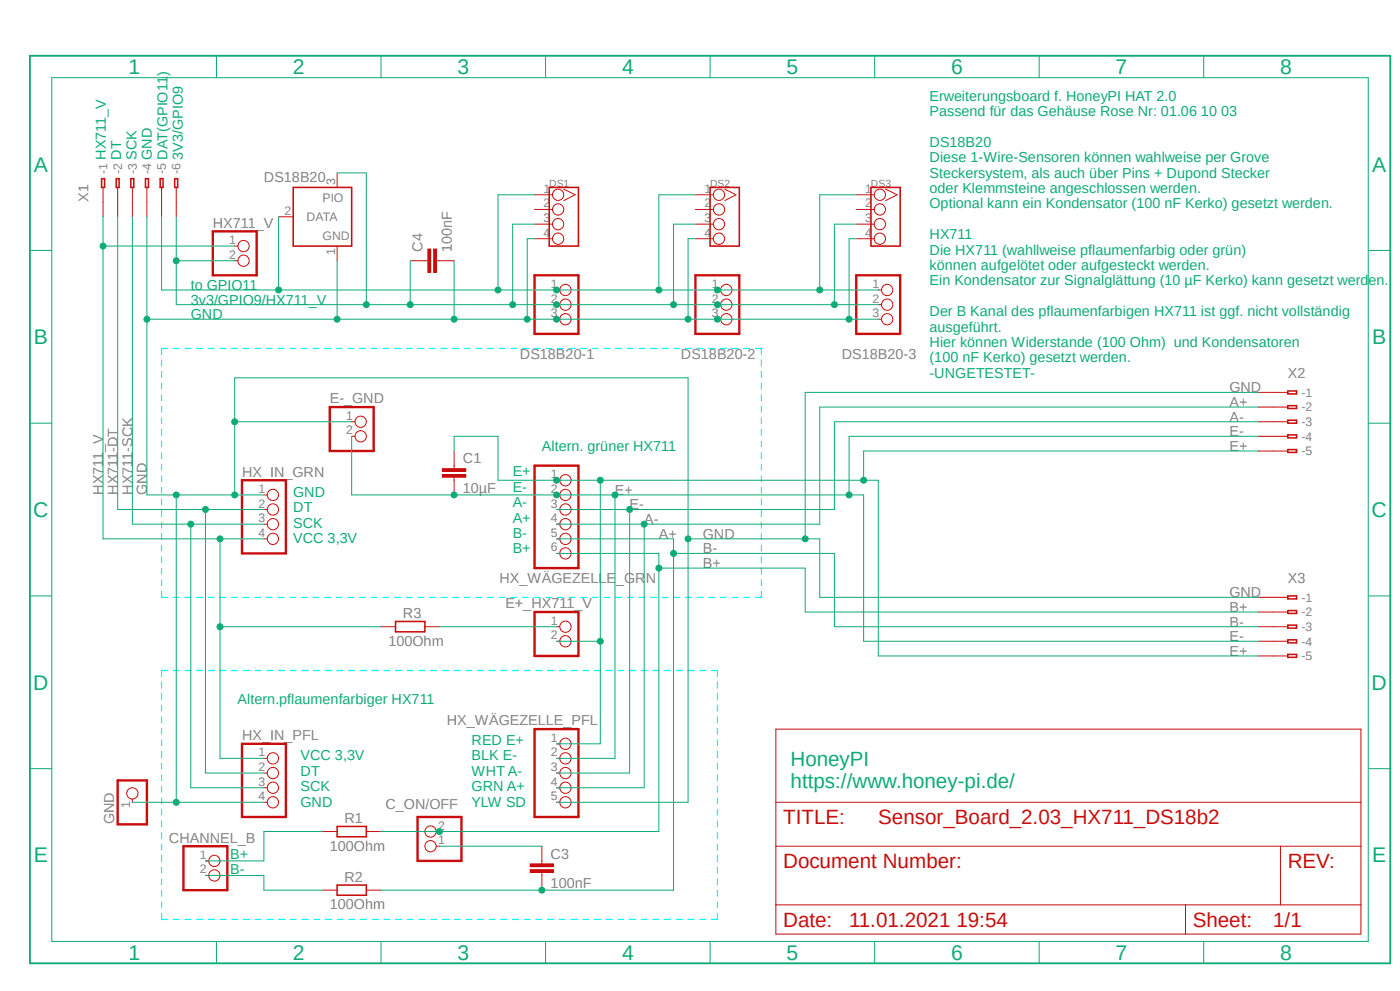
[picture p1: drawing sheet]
<svg xmlns="http://www.w3.org/2000/svg" width="420mm" height="297mm" viewBox="0 0 420 297" stroke-linecap="round" stroke-linejoin="round" font-family="sans-serif">
<path d="M8.4 16.2l411.6 273M420 16.3l-411.6 273" fill="none" stroke="#fff" stroke-width=".3"/>
<g fill="none" stroke="#0ff" stroke-width=".38">
<path d="M48.5 107.9v1.8M48.5 111.4v1.7M48.5 114.9v1.7M48.5 118.3v1.8M50.2 104.4h-1.7v1.8M51.9 104.4h1.8M55.5 104.4h1.7M58.9 104.4h1.8M62.4 104.4h1.8M65.9 104.4h1.8M69.4 104.4h1.8M72.9 104.4h1.8"/>
<path d="M76.4 104.4h1.8M79.9 104.4h1.8M83.4 104.4h1.8M86.9 104.4h1.7M90.4 104.4h1.8M93.9 104.4h1.7M97.4 104.4h1.7M100.9 104.4h1.7M104.4 104.4h1.7M107.9 104.4h1.7M111.3 104.4h1.8M114.9 104.4h1.7"/>
<path d="M118.3 104.4h1.8M121.8 104.4h1.8M125.3 104.4h1.8M128.8 104.4h1.8M132.3 104.4h1.8M135.8 104.4h1.7M139.3 104.4h1.8M142.8 104.4h1.7M146.3 104.4h1.7M149.8 104.4h1.7M153.2 104.4h1.8M156.8 104.4h1.7"/>
<path d="M160.2 104.4h1.8M163.7 104.4h1.8M167.2 104.4h1.8M170.7 104.4h1.8M174.2 104.4h1.8M177.7 104.4h1.8M181.2 104.4h1.8M184.7 104.4h1.8M188.2 104.4h1.7M191.7 104.4h1.8M195.2 104.4h1.7M198.7 104.4h1.7"/>
<path d="M202.1 104.4h1.8M205.7 104.4h1.7M209.1 104.4h1.8M212.6 104.4h1.8M216.1 104.4h1.8M219.6 104.4h1.8M223.1 104.4h1.8M226.6 104.4h1.8v1.8M228.4 107.9v1.8M228.4 111.4v1.7M228.4 114.9v1.7M228.4 118.3v1.8"/>
<path d="M48.5 121.8v1.7M48.5 125.3v1.7M48.5 128.7v1.8M48.5 132.2v1.7M48.5 135.7v1.7M48.5 139.1v1.8M228.4 121.8v1.7M228.4 125.3v1.7M228.4 128.7v1.8M228.4 132.2v1.7M228.4 135.7v1.7M228.4 139.1v1.8"/>
<path d="M48.5 142.6v1.8M48.5 146.1v1.7M48.5 149.6v1.7M48.5 153v1.8M48.5 156.5v1.7M48.5 159.9v1.8M228.4 142.6v1.8M228.4 146.1v1.7M228.4 149.6v1.7M228.4 153v1.8M228.4 156.5v1.7M228.4 159.9v1.8"/>
<path d="M48.5 163.4v1.8M48.5 166.9v1.7M48.5 170.3v1.8M48.5 173.8v1.8M48.5 177.3v1.7h1.7M51.9 179h1.8M55.5 179h1.7M58.9 179h1.8M62.4 179h1.8M65.9 179h1.8M69.4 179h1.8M72.9 179h1.8"/>
<path d="M76.4 179h1.8M79.9 179h1.8M83.4 179h1.8M86.9 179h1.7M90.4 179h1.8M93.9 179h1.7M97.4 179h1.7M100.9 179h1.7M104.4 179h1.7M107.9 179h1.7M111.3 179h1.8M114.9 179h1.7"/>
<path d="M118.3 179h1.8M121.8 179h1.8M125.3 179h1.8M128.8 179h1.8M132.3 179h1.8M135.8 179h1.7M139.3 179h1.8M142.8 179h1.7M146.3 179h1.7M149.8 179h1.7M153.2 179h1.8M156.8 179h1.7"/>
<path d="M160.2 179h1.8M163.7 179h1.8M167.2 179h1.8M170.7 179h1.8M174.2 179h1.8M177.7 179h1.8M181.2 179h1.8M184.7 179h1.8M188.2 179h1.7M191.7 179h1.8M195.2 179h1.7M198.7 179h1.7"/>
<path d="M202.1 179h1.8M205.7 179h1.7M209.1 179h1.8M212.6 179h1.8M216.1 179h1.8M219.6 179h1.8M223.1 179h1.8M228.4 163.4v1.8M228.4 166.9v1.7M228.4 170.3v1.8M228.4 173.8v1.8M228.4 177.3v1.7h-1.8"/>
<path d="M48.5 204.4v1.8M48.5 207.9v1.7M48.5 211.4v1.7M48.5 214.8v1.8M48.5 218.3v1.7M50.2 201h-1.7v1.7M52 201h1.8M55.5 201h1.8M59 201h1.8M62.5 201h1.8M66 201h1.8M69.5 201h1.8"/>
<path d="M73 201h1.8M76.5 201h1.8M80.1 201h1.7M83.6 201h1.7M87.1 201h1.8M90.6 201h1.8M94.1 201h1.8M97.6 201h1.8M101.1 201h1.8M104.6 201h1.8M108.1 201h1.8M111.6 201h1.8"/>
<path d="M115.1 201h1.8M118.7 201h1.7M122.2 201h1.8M125.7 201h1.8M129.2 201h1.8M132.7 201h1.8M136.2 201h1.8M139.7 201h1.8M143.2 201h1.8M146.7 201h1.8M150.2 201h1.8M153.8 201h1.7"/>
<path d="M157.3 201h1.7M160.8 201h1.8M164.3 201h1.8M167.8 201h1.8M171.3 201h1.8M174.8 201h1.8M178.3 201h1.8M181.8 201h1.8M185.3 201h1.8M188.8 201h1.8M192.4 201h1.7M195.9 201h1.8"/>
<path d="M199.4 201h1.8M202.9 201h1.8M206.4 201h1.8M209.9 201h1.8M213.4 201h1.8v1.7M215.2 204.4v1.8M215.2 207.9v1.7M215.2 211.4v1.7M215.2 214.8v1.8M215.2 218.3v1.7M48.5 221.8v1.7M48.5 225.3v1.7"/>
<path d="M48.5 228.7v1.8M48.5 232.2v1.7M48.5 235.7v1.7M48.5 239.1v1.8M215.2 221.8v1.7M215.2 225.3v1.7M215.2 228.7v1.8M215.2 232.2v1.7M215.2 235.7v1.7M215.2 239.1v1.8M48.5 242.6v1.7M48.5 246.1v1.7"/>
<path d="M48.5 249.6v1.7M48.5 253v1.8M48.5 256.5v1.7M48.5 259.9v1.8M215.2 242.6v1.7M215.2 246.1v1.7M215.2 249.6v1.7M215.2 253v1.8M215.2 256.5v1.7M215.2 259.9v1.8M48.5 263.4v1.7M48.5 266.9v1.7"/>
<path d="M48.5 270.3v1.8M48.5 273.8v1.7h1.7M52 275.5h1.8M55.5 275.5h1.8M59 275.5h1.8M62.5 275.5h1.8M66 275.5h1.8M69.5 275.5h1.8M73 275.5h1.8M76.5 275.5h1.8M80.1 275.5h1.7M83.6 275.5h1.7"/>
<path d="M87.1 275.5h1.8M90.6 275.5h1.8M94.1 275.5h1.8M97.6 275.5h1.8M101.1 275.5h1.8M104.6 275.5h1.8M108.1 275.5h1.8M111.6 275.5h1.8M115.1 275.5h1.8M118.7 275.5h1.7M122.2 275.5h1.8M125.7 275.5h1.8"/>
<path d="M129.2 275.5h1.8M132.7 275.5h1.8M136.2 275.5h1.8M139.7 275.5h1.8M143.2 275.5h1.8M146.7 275.5h1.8M150.2 275.5h1.8M153.8 275.5h1.7M157.3 275.5h1.7M160.8 275.5h1.8M164.3 275.5h1.8M167.8 275.5h1.8"/>
<path d="M171.3 275.5h1.8M174.8 275.5h1.8M178.3 275.5h1.8M181.8 275.5h1.8M185.3 275.5h1.8M188.8 275.5h1.8M192.4 275.5h1.7M195.9 275.5h1.8M199.4 275.5h1.8M202.9 275.5h1.8M206.4 275.5h1.8M209.9 275.5h1.8"/>
<path d="M215.2 263.4v1.7M215.2 266.9v1.7M215.2 270.3v1.8M215.2 273.8v1.7h-1.8"/>
</g>
<path d="M63.8 69.3h13.2v13.2h-13.2zM160.4 82.5h13.1v17.6h-13.1zM208.6 82.5h13.2v17.6h-13.2zM256.9 82.5h13.1v17.6h-13.1zM98.9 122h13.2v13.2h-13.2zM160.4 139.6h13.1v30.7h-13.1zM72.6 143.9h13.2v22h-13.2zM160.4 183.4h13.1v13.2h-13.1zM160.4 218.5h13.1v26.4h-13.1zM35.3 233.9h8.8v13.2h-8.8zM72.6 222.9h13.2v22h-13.2zM55 253.6h13.2v13.2h-13.2z" fill="none" stroke="#c90d0c" stroke-width=".72"/>
<g fill="none" stroke="#c90d0c" stroke-width=".3">
<path d="M160.4 58.4h5.3M169.1 56.7l3.5 1.7-3.5 1.7M208.6 58.4h5.4M217.4 56.7l3.4 1.7-3.4 1.7M256.9 58.4h5.4M265.7 56.7l3.4 1.7-3.4 1.7M70.4 73.7h1M70.4 78.1h1M160.4 62.8h5.3M160.4 67.2h5.3M160.4 71.5h5.3M208.6 62.8h5.4"/>
<path d="M208.6 67.2h5.4M208.6 71.5h5.4M256.9 62.8h5.4M256.9 67.2h5.4M256.9 71.5h5.4M167 86.9h.9M167 91.3h.9M167 95.7h.9M215.2 86.9h1M215.2 91.3h1M215.2 95.7h1M263.5 86.9h1"/>
<path d="M263.5 91.3h1M263.5 95.7h1M105.5 126.4h1M105.5 130.8h1M136.2 139.6v.8M79.2 148.3h.9M79.2 152.7h.9M79.2 157.1h.9M136.2 143v.9M167 148.3h.9M167 152.7h.9M167 157.1h.9"/>
<path d="M167 143.9h.9M79.2 161.5h.9M167 161.5h.9M167 165.9h.9M167 187.8h.9M167 192.2h.9M232.7 218.5h175.6v61.5h-175.6zM39.7 239.5v1M79.2 227.3h.9M79.2 231.7h.9M79.2 236.1h.9M167 227.3h.9"/>
<path d="M167 231.7h.9M167 236.1h.9M167 222.9h.9M61.6 258h1M79.2 240.5h.9M167 240.5h.9M232.7 240.5h175.6M232.7 253.6h175.6M384.1 253.6v17.6M61.6 262.4h1M232.7 271.2h175.6M355.6 271.2v8.8"/>
<circle cx="167.4" cy="58.4" r="1.69"/>
<circle cx="215.7" cy="58.4" r="1.69"/>
<circle cx="263.9" cy="58.4" r="1.69"/>
<circle cx="73.1" cy="78.1" r="1.69"/>
<circle cx="73.1" cy="73.7" r="1.69"/>
<circle cx="167.4" cy="62.8" r="1.69"/>
<circle cx="167.4" cy="71.5" r="1.69"/>
<circle cx="167.4" cy="67.2" r="1.69"/>
<circle cx="215.7" cy="67.2" r="1.69"/>
<circle cx="215.7" cy="71.5" r="1.69"/>
<circle cx="215.7" cy="62.8" r="1.69"/>
<circle cx="263.9" cy="62.8" r="1.69"/>
<circle cx="263.9" cy="71.5" r="1.69"/>
<circle cx="263.9" cy="67.2" r="1.69"/>
<circle cx="169.6" cy="95.7" r="1.69"/>
<circle cx="169.6" cy="86.9" r="1.69"/>
<circle cx="169.6" cy="91.3" r="1.69"/>
<circle cx="217.9" cy="91.3" r="1.69"/>
<circle cx="217.9" cy="86.9" r="1.69"/>
<circle cx="217.9" cy="95.7" r="1.69"/>
<circle cx="266.2" cy="95.7" r="1.69"/>
<circle cx="266.2" cy="86.9" r="1.69"/>
<circle cx="266.2" cy="91.3" r="1.69"/>
<circle cx="108.2" cy="126.4" r="1.69"/>
<circle cx="108.2" cy="130.8" r="1.69"/>
<circle cx="81.9" cy="152.7" r="1.69"/>
<circle cx="81.9" cy="148.3" r="1.69"/>
<circle cx="81.9" cy="157.1" r="1.69"/>
<circle cx="169.6" cy="148.3" r="1.69"/>
<circle cx="169.6" cy="157.1" r="1.69"/>
<circle cx="169.6" cy="143.9" r="1.69"/>
<circle cx="169.6" cy="152.7" r="1.69"/>
<circle cx="81.9" cy="161.5" r="1.69"/>
<circle cx="169.6" cy="161.5" r="1.69"/>
<circle cx="169.6" cy="165.9" r="1.69"/>
<circle cx="169.6" cy="192.2" r="1.69"/>
<circle cx="169.6" cy="187.8" r="1.69"/>
<circle cx="39.7" cy="237.8" r="1.69"/>
<circle cx="81.9" cy="227.3" r="1.69"/>
<circle cx="81.9" cy="231.7" r="1.69"/>
<circle cx="81.9" cy="236.1" r="1.69"/>
<circle cx="169.6" cy="231.7" r="1.69"/>
<circle cx="169.6" cy="236.1" r="1.69"/>
<circle cx="169.6" cy="222.9" r="1.69"/>
<circle cx="169.6" cy="227.3" r="1.69"/>
<circle cx="64.3" cy="258" r="1.69"/>
<circle cx="81.9" cy="240.5" r="1.69"/>
<circle cx="169.6" cy="240.5" r="1.69"/>
<circle cx="64.3" cy="262.4" r="1.69"/>
</g>
<path d="M164.8 56.2h8.7v17.5h-8.7zM213 56.2h8.8v17.5h-8.8zM261.3 56.2h8.7v17.5h-8.7z" fill="none" stroke="#c90d0c" stroke-width=".47"/>
<path d="M132.7 140.5h7v.8h-7z" fill-rule="evenodd" fill="#c90d0c"/>
<path d="M132.7 140.5h7v.8h-7z" fill="none" stroke="#c90d0c" stroke-width=".3"/>
<path d="M132.7 142.2h7v.8h-7z" fill-rule="evenodd" fill="#c90d0c"/>
<g fill="none" stroke="#c90d0c" stroke-width=".3">
<path d="M30.9 56.2v8.8M35.3 56.2v8.8M39.7 56.2v8.8M44.1 56.2v8.8M48.5 56.2v8.8M52.9 56.2v8.8M101.1 51.8v4.4M83.6 65h4.4M101.1 73.7v4.4M127.5 78.1h.8M131 78.1h.8M377.6 117.6h8.7"/>
<path d="M136.2 135.2v4.4M377.6 122h8.7M377.6 126.4h8.7M377.6 130.8h8.7M377.6 135.2h8.7M132.7 142.2h7v.8h-7zM136.2 143.9v4.4M377.6 179h8.7M377.6 183.4h8.7M377.6 187.8h8.7M377.6 192.2h8.7M377.6 196.6h8.7"/>
<path d="M96.7 249.2h4.4M109.9 249.2h4.4M130.9 249.2h.9M130.9 253.6h.9M96.7 266.8h4.4M109.9 266.8h4.4"/>
<circle cx="129.2" cy="253.6" r="1.69"/>
<circle cx="129.2" cy="249.2" r="1.69"/>
</g>
<g fill="none" stroke="#c90d0c" stroke-width=".47">
<path d="M30.5 53.6h.9v2.6h-.9zM34.9 53.6h.8v2.6h-.8zM39.2 53.6h.9v2.6h-.9zM43.6 53.6h.9v2.6h-.9zM48 53.6h.9v2.6h-.9zM52.4 53.6h.9v2.6h-.9zM88 56.2h17.5v17.5h-17.5zM386.3 117.2h2.7v.9h-2.7zM386.3 121.6h2.7v.8h-2.7zM386.3 125.9h2.7v.9h-2.7zM386.3 130.3h2.7v.9h-2.7zM386.3 134.7h2.7v.9h-2.7z"/>
<path d="M386.3 178.6h2.7v.9h-2.7zM386.3 183h2.7v.9h-2.7zM386.3 187.4h2.7v.9h-2.7zM386.3 191.8h2.7v.9h-2.7zM386.3 196.1h2.7v.9h-2.7zM101.1 247.7h8.8v3.1h-8.8zM101.1 265.3h8.8v3h-8.8z"/>
</g>
<path d="M125.3 244.9h13.1v13.1h-13.1z" fill="none" stroke="#c90d0c" stroke-width=".72"/>
<path d="M128.4 74.6h.8v7.1h-.8z" fill-rule="evenodd" fill="#c90d0c"/>
<path d="M128.4 74.6h.8v7.1h-.8z" fill="none" stroke="#c90d0c" stroke-width=".3"/>
<path d="M130.1 74.6h.8v7.1h-.8z" fill-rule="evenodd" fill="#c90d0c"/>
<path d="M123.1 78.1h4.4M130.1 74.6h.8v7.1h-.8zM131.8 78.1h4.4M162.6 258v.9M162.6 261.5v.9" fill="none" stroke="#c90d0c" stroke-width=".3"/>
<path d="M159 258.9h7.1v.9h-7.1z" fill-rule="evenodd" fill="#c90d0c"/>
<path d="M159 258.9h7.1v.9h-7.1z" fill="none" stroke="#c90d0c" stroke-width=".3"/>
<path d="M159 260.6h7.1v.9h-7.1z" fill-rule="evenodd" fill="#c90d0c"/>
<path d="M114.3 187.8h4.4M127.5 187.8h4.3M162.6 253.6v4.4M159 260.6h7.1v.9h-7.1zM162.6 262.4v4.4" fill="none" stroke="#c90d0c" stroke-width=".3"/>
<path d="M118.7 186.3h8.8v3.1h-8.8z" fill="none" stroke="#c90d0c" stroke-width=".47"/>
<path d="M9 16.7h408.1v272h-408.1z" fill="none" stroke="#0dab76" stroke-width=".55"/>
<g fill="none" stroke="#0dab76" stroke-width=".3">
<path d="M64.9 16.7v6.6M114.3 16.7v6.6M163.7 16.7v6.6M213 16.7v6.6M262.4 16.7v6.6M311.7 16.7v6.6M361.1 16.7v6.6M15.5 23.3h395v258.9h-395zM9 75.1h6.5M410.5 75.1h6.6M9 126.8h6.5M410.5 126.8h6.6"/>
<path d="M35.3 152.7h43.9M61.6 152.7v79h17.6M9 178.6h6.5M410.5 178.6h6.6M9 230.4h6.5M410.5 230.4h6.6M64.9 282.2v6.5M114.3 282.2v6.5M163.7 282.2v6.5M213 282.2v6.5M262.4 282.2v6.5M311.7 282.2v6.5"/>
<path d="M361.1 282.2v6.5"/>
</g>
<circle cx="61.6" cy="152.7" r=".89" fill="#0dab76"/>
<g fill="none" stroke="#0dab76" stroke-width=".3">
<path d="M35.3 65v87.7M30.9 161.5h48.3M66 187.8v39.5h13.2"/>
<circle cx="61.6" cy="152.7" r=".89"/>
</g>
<circle cx="66" cy="161.5" r=".89" fill="#0dab76"/>
<g fill="none" stroke="#0dab76" stroke-width=".3">
<path d="M30.9 65v96.5M30.9 73.7h39.5M66 161.5v26.3"/>
<circle cx="66" cy="161.5" r=".89"/>
</g>
<circle cx="30.9" cy="73.7" r=".89" fill="#0dab76"/>
<g fill="none" stroke="#0dab76" stroke-width=".3">
<path d="M66 187.8h48.3"/>
<circle cx="30.9" cy="73.7" r=".89"/>
</g>
<circle cx="66" cy="187.8" r=".89" fill="#0dab76"/>
<circle cx="66" cy="187.8" r=".89" fill="none" stroke="#0dab76" stroke-width=".3"/>
<circle cx="215.2" cy="91.3" r=".89" fill="#0dab76"/>
<g fill="none" stroke="#0dab76" stroke-width=".3">
<path d="M215.2 91.3h48.3"/>
<circle cx="215.2" cy="91.3" r=".89"/>
</g>
<circle cx="167" cy="91.3" r=".89" fill="#0dab76"/>
<g fill="none" stroke="#0dab76" stroke-width=".3">
<path d="M160.4 67.2h-6.6v24.1h61.4M208.6 67.2h-6.5v24.1"/>
<circle cx="167" cy="91.3" r=".89"/>
</g>
<circle cx="202.1" cy="91.3" r=".89" fill="#0dab76"/>
<g fill="none" stroke="#0dab76" stroke-width=".3">
<path d="M256.9 67.2h-6.6v24.1"/>
<circle cx="202.1" cy="91.3" r=".89"/>
</g>
<circle cx="250.3" cy="91.3" r=".89" fill="#0dab76"/>
<g fill="none" stroke="#0dab76" stroke-width=".3">
<path d="M123.1 91.3h30.7"/>
<circle cx="250.3" cy="91.3" r=".89"/>
</g>
<circle cx="153.8" cy="91.3" r=".89" fill="#0dab76"/>
<g fill="none" stroke="#0dab76" stroke-width=".3">
<path d="M70.4 78.1h-17.5v13.2h70.2"/>
<circle cx="153.8" cy="91.3" r=".89"/>
</g>
<circle cx="52.9" cy="78.1" r=".89" fill="#0dab76"/>
<g fill="none" stroke="#0dab76" stroke-width=".3">
<path d="M101.1 51.8h8.8v39.5M52.9 65v13.1"/>
<circle cx="52.9" cy="78.1" r=".89"/>
</g>
<circle cx="109.9" cy="91.3" r=".89" fill="#0dab76"/>
<g fill="none" stroke="#0dab76" stroke-width=".3">
<path d="M123.1 78.1v13.2"/>
<circle cx="109.9" cy="91.3" r=".89"/>
</g>
<circle cx="123.1" cy="91.3" r=".89" fill="#0dab76"/>
<g fill="none" stroke="#0dab76" stroke-width=".3">
<path d="M39.7 157.1h39.5M57.2 157.1v79"/>
<circle cx="123.1" cy="91.3" r=".89"/>
</g>
<circle cx="57.2" cy="157.1" r=".89" fill="#0dab76"/>
<g fill="none" stroke="#0dab76" stroke-width=".3">
<path d="M39.7 65v92.1M57.2 236.1h22"/>
<circle cx="57.2" cy="157.1" r=".89"/>
</g>
<circle cx="167" cy="95.7" r=".89" fill="#0dab76"/>
<circle cx="167" cy="95.7" r=".89" fill="none" stroke="#0dab76" stroke-width=".3"/>
<circle cx="215.2" cy="95.7" r=".89" fill="#0dab76"/>
<g fill="none" stroke="#0dab76" stroke-width=".3">
<path d="M256.9 71.5h-2.2v24.2h8.8"/>
<circle cx="215.2" cy="95.7" r=".89"/>
</g>
<circle cx="254.7" cy="95.7" r=".89" fill="#0dab76"/>
<g fill="none" stroke="#0dab76" stroke-width=".3">
<path d="M208.6 71.5h-2.2v24.2h48.3"/>
<circle cx="254.7" cy="95.7" r=".89"/>
</g>
<circle cx="206.4" cy="95.7" r=".89" fill="#0dab76"/>
<g fill="none" stroke="#0dab76" stroke-width=".3">
<path d="M160.4 71.5h-2.2v24.2h48.2"/>
<circle cx="206.4" cy="95.7" r=".89"/>
</g>
<circle cx="158.2" cy="95.7" r=".89" fill="#0dab76"/>
<g fill="none" stroke="#0dab76" stroke-width=".3">
<path d="M158.2 95.7h-114.1v52.6"/>
<circle cx="158.2" cy="95.7" r=".89"/>
</g>
<circle cx="44.1" cy="95.7" r=".89" fill="#0dab76"/>
<g fill="none" stroke="#0dab76" stroke-width=".3">
<path d="M44.1 148.3h35.1M52.9 148.3v92.2h26.3"/>
<circle cx="44.1" cy="95.7" r=".89"/>
</g>
<circle cx="52.9" cy="148.3" r=".89" fill="#0dab76"/>
<g fill="none" stroke="#0dab76" stroke-width=".3">
<path d="M105.5 126.4h-35.1v21.9"/>
<circle cx="52.9" cy="148.3" r=".89"/>
</g>
<circle cx="70.4" cy="148.3" r=".89" fill="#0dab76"/>
<g fill="none" stroke="#0dab76" stroke-width=".3">
<path d="M70.4 113.2v13.2"/>
<circle cx="70.4" cy="148.3" r=".89"/>
</g>
<circle cx="70.4" cy="126.4" r=".89" fill="#0dab76"/>
<g fill="none" stroke="#0dab76" stroke-width=".3">
<path d="M70.4 113.2h136v127.3h-39.4M39.7 240.5h13.2"/>
<circle cx="70.4" cy="126.4" r=".89"/>
</g>
<circle cx="52.9" cy="240.5" r=".89" fill="#0dab76"/>
<circle cx="52.9" cy="240.5" r=".89" fill="none" stroke="#0dab76" stroke-width=".3"/>
<circle cx="206.4" cy="161.5" r=".89" fill="#0dab76"/>
<g fill="none" stroke="#0dab76" stroke-width=".3">
<path d="M44.1 65v30.7M377.6 117.6h-136v43.9M206.4 161.5h39.5v17.5h131.7"/>
<circle cx="206.4" cy="161.5" r=".89"/>
</g>
<circle cx="241.5" cy="161.5" r=".89" fill="#0dab76"/>
<g fill="none" stroke="#0dab76" stroke-width=".3">
<path d="M101.1 78.1v17.6"/>
<circle cx="241.5" cy="161.5" r=".89"/>
</g>
<circle cx="101.1" cy="95.7" r=".89" fill="#0dab76"/>
<g fill="none" stroke="#0dab76" stroke-width=".3">
<path d="M136.2 78.1v17.6"/>
<circle cx="101.1" cy="95.7" r=".89"/>
</g>
<circle cx="136.2" cy="95.7" r=".89" fill="#0dab76"/>
<circle cx="136.2" cy="95.7" r=".89" fill="none" stroke="#0dab76" stroke-width=".3"/>
<circle cx="215.2" cy="86.9" r=".89" fill="#0dab76"/>
<g fill="none" stroke="#0dab76" stroke-width=".3">
<path d="M167 86.9h30.7M215.2 86.9h48.3"/>
<circle cx="215.2" cy="86.9" r=".89"/>
</g>
<circle cx="167" cy="86.9" r=".89" fill="#0dab76"/>
<g fill="none" stroke="#0dab76" stroke-width=".3">
<path d="M256.9 58.4h-11v28.5M48.5 86.9h118.5M197.7 86.9h17.5"/>
<circle cx="167" cy="86.9" r=".89"/>
</g>
<circle cx="245.9" cy="86.9" r=".89" fill="#0dab76"/>
<g fill="none" stroke="#0dab76" stroke-width=".3">
<path d="M208.6 58.4h-10.9v28.5"/>
<circle cx="245.9" cy="86.9" r=".89"/>
</g>
<circle cx="197.6" cy="86.9" r=".89" fill="#0dab76"/>
<g fill="none" stroke="#0dab76" stroke-width=".3">
<path d="M160.4 58.4h-11v28.5"/>
<circle cx="197.6" cy="86.9" r=".89"/>
</g>
<circle cx="149.4" cy="86.9" r=".89" fill="#0dab76"/>
<g fill="none" stroke="#0dab76" stroke-width=".3">
<path d="M48.5 65v21.9M83.6 65v21.9"/>
<circle cx="149.4" cy="86.9" r=".89"/>
</g>
<circle cx="83.6" cy="86.9" r=".89" fill="#0dab76"/>
<g fill="none" stroke="#0dab76" stroke-width=".3">
<path d="M105.5 130.8v17.5h30.7M167 148.3h17.5"/>
<circle cx="83.6" cy="86.9" r=".89"/>
</g>
<circle cx="167" cy="148.3" r=".89" fill="#0dab76"/>
<g fill="none" stroke="#0dab76" stroke-width=".3">
<path d="M136.2 148.3h30.8M254.7 148.3h-70.2v79h-17.5"/>
<circle cx="167" cy="148.3" r=".89"/>
</g>
<circle cx="184.5" cy="148.3" r=".89" fill="#0dab76"/>
<g fill="none" stroke="#0dab76" stroke-width=".3">
<path d="M254.7 148.3h4.4"/>
<circle cx="184.5" cy="148.3" r=".89"/>
</g>
<circle cx="136.2" cy="148.3" r=".89" fill="#0dab76"/>
<g fill="none" stroke="#0dab76" stroke-width=".3">
<path d="M377.6 130.8h-122.9v17.5M259.1 148.3v43.9h118.5"/>
<circle cx="136.2" cy="148.3" r=".89"/>
</g>
<circle cx="254.7" cy="148.3" r=".89" fill="#0dab76"/>
<g fill="none" stroke="#0dab76" stroke-width=".3">
<path d="M167 152.7h83.3M188.9 152.7v79h-21.9"/>
<circle cx="254.7" cy="148.3" r=".89"/>
</g>
<circle cx="188.9" cy="152.7" r=".89" fill="#0dab76"/>
<g fill="none" stroke="#0dab76" stroke-width=".3">
<path d="M377.6 126.4h-127.3v26.3M197.7 165.9v83.3"/>
<circle cx="188.9" cy="152.7" r=".89"/>
</g>
<circle cx="197.6" cy="170.3" r=".89" fill="#0dab76"/>
<g fill="none" stroke="#0dab76" stroke-width=".3">
<path d="M197.7 170.3h43.9v13.1h136M114.3 249.2h83.4"/>
<circle cx="197.6" cy="170.3" r=".89"/>
</g>
<circle cx="131.8" cy="249.2" r=".89" fill="#0dab76"/>
<g fill="none" stroke="#0dab76" stroke-width=".3">
<path d="M167 143.9h92.1M180.1 143.9v79h-13.1M167 165.9h30.7"/>
<circle cx="131.8" cy="249.2" r=".89"/>
</g>
<circle cx="180.1" cy="143.9" r=".89" fill="#0dab76"/>
<g fill="none" stroke="#0dab76" stroke-width=".3">
<path d="M167 192.2h13.1"/>
<circle cx="180.1" cy="143.9" r=".89"/>
</g>
<circle cx="180.1" cy="192.2" r=".89" fill="#0dab76"/>
<g fill="none" stroke="#0dab76" stroke-width=".3">
<path d="M149.4 143.9h17.6"/>
<circle cx="180.1" cy="192.2" r=".89"/>
</g>
<circle cx="167" cy="143.9" r=".89" fill="#0dab76"/>
<g fill="none" stroke="#0dab76" stroke-width=".3">
<path d="M136.2 135.2v-4.4h13.2v13.1M377.6 135.2h-118.5v8.7h4.4"/>
<circle cx="167" cy="143.9" r=".89"/>
</g>
<circle cx="259.1" cy="143.9" r=".89" fill="#0dab76"/>
<g fill="none" stroke="#0dab76" stroke-width=".3">
<path d="M167 157.1h78.9M193.3 157.1v79h-26.3M263.5 143.9v52.7h114.1"/>
<circle cx="259.1" cy="143.9" r=".89"/>
</g>
<circle cx="193.2" cy="157.1" r=".89" fill="#0dab76"/>
<g fill="none" stroke="#0dab76" stroke-width=".3">
<path d="M377.6 122h-131.7v35.1M167 161.5h35.1v105.3"/>
<circle cx="193.2" cy="157.1" r=".89"/>
</g>
<circle cx="202.1" cy="165.9" r=".89" fill="#0dab76"/>
<g fill="none" stroke="#0dab76" stroke-width=".3">
<path d="M202.1 165.9h48.2v21.9h127.3M114.3 266.8h87.8"/>
<circle cx="202.1" cy="165.9" r=".89"/>
</g>
<circle cx="162.6" cy="266.8" r=".89" fill="#0dab76"/>
<g fill="none" stroke="#0dab76" stroke-width=".3">
<path d="M131.8 187.8h35.2M96.7 249.2h-17.5v8.8h-17.6M131.8 253.6h30.8M61.6 262.4h17.6v4.4h17.5"/>
<circle cx="162.6" cy="266.8" r=".89"/>
</g>
<g font-size="6.3" fill="#0dab76">
<text x="38.5" y="22.2">1</text>
<text x="87.9" y="22.2">2</text>
<text x="137.2" y="22.2">3</text>
<text x="186.6" y="22.2">4</text>
<text x="236" y="22.2">5</text>
<text x="285.3" y="22.2">6</text>
<text x="334.7" y="22.2">7</text>
<text x="384" y="22.2">8</text>
<text x="10.2" y="51.4">A</text>
<text x="411.6" y="51.4">A</text>
<text x="10.2" y="103.2">B</text>
<text x="411.6" y="103.2">B</text>
<text x="10" y="154.9">C</text>
<text x="411.5" y="154.9">C</text>
<text x="10" y="206.7">D</text>
<text x="411.5" y="206.7">D</text>
<text x="10.2" y="258.5">E</text>
<text x="411.6" y="258.5">E</text>
<text x="38.5" y="287.7">1</text>
<text x="87.9" y="287.7">2</text>
<text x="137.2" y="287.7">3</text>
<text x="186.6" y="287.7">4</text>
<text x="236" y="287.7">5</text>
<text x="285.3" y="287.7">6</text>
<text x="334.7" y="287.7">7</text>
<text x="384" y="287.7">8</text>
</g>
<g font-size="6.2" fill="#0dab76">
<text x="237.2" y="229.5">HoneyPI</text>
<text x="237.2" y="236.1">https://www.honey-pi.de/</text>
</g>
<g font-size="6.2" fill="#c90d0c">
<text x="234.9" y="247.1">TITLE:</text>
<text x="263.5" y="247.1">Sensor_Board_2.03_HX711_DS18b2</text>
<text x="234.9" y="260.2">Document Number:</text>
<text x="386.3" y="260.2">REV:</text>
<text x="234.9" y="277.7">Date:</text>
<text x="254.7" y="277.7">11.01.2021 19:54</text>
<text x="357.8" y="277.7">Sheet:</text>
<text x="382" y="277.7">1/1</text>
</g>
<g font-size="4.3" fill="#0dab76">
<text x="278.9" y="30.2">Erweiterungsboard f. HoneyPI HAT 2.0</text>
<text x="278.9" y="34.8">Passend für das Gehäuse Rose Nr: 01.06 10 03</text>
<text x="31.8" y="47.9" transform="rotate(-90 31.8 47.9)">HX711_V</text>
<text x="36.4" y="47.9" transform="rotate(-90 36.4 47.9)">DT</text>
<text x="41" y="47.9" transform="rotate(-90 41 47.9)">SCK</text>
<text x="45.6" y="47.9" transform="rotate(-90 45.6 47.9)">GND</text>
<text x="50.2" y="47.9" transform="rotate(-90 50.2 47.9)">DAT(GPIO11)</text>
<text x="54.8" y="47.9" transform="rotate(-90 54.8 47.9)">3V3/GPIO9</text>
<text x="278.9" y="44">DS18B20</text>
<text x="278.9" y="48.6">Diese 1-Wire-Sensoren können wahlweise per Grove</text>
<text x="278.9" y="53.3">Steckersystem, als auch über Pins + Dupond Stecker</text>
<text x="278.9" y="57.9">oder Klemmsteine angeschlossen werden.</text>
<text x="278.9" y="62.5">Optional kann ein Kondensator (100 nF Kerko) gesetzt werden.</text>
<text x="278.9" y="71.7">HX711</text>
<text x="278.9" y="76.3">Die HX711 (wahllweise pflaumenfarbig oder grün)</text>
<text x="278.9" y="80.9">können aufgelötet oder aufgesteckt werden.</text>
<text x="57.2" y="86.9">to GPIO11</text>
<text x="278.9" y="85.6">Ein Kondensator zur Signalglättung (10 µF Kerko) kann gesetzt werden.</text>
<text x="57.2" y="91.3">3v3/GPIO9/HX711_V</text>
<text x="57.2" y="95.7">GND</text>
<text x="278.9" y="94.8">Der B Kanal des pflaumenfarbigen HX711 ist ggf. nicht vollständig</text>
<text x="278.9" y="99.4">ausgeführt.</text>
<text x="278.9" y="104">Hier können Widerstande (100 Ohm) und Kondensatoren</text>
<text x="278.9" y="108.6">(100 nF Kerko) gesetzt werden.</text>
<text x="278.9" y="113.2">-UNGETESTET-</text>
<text x="162.6" y="135.2">Altern. grüner HX711</text>
<text x="153.8" y="142.8">E+</text>
<text x="88" y="149">GND</text>
<text x="153.8" y="147.4">E-</text>
<text x="88" y="153.6">DT</text>
<text x="153.8" y="152">A-</text>
<text x="88" y="158.2">SCK</text>
<text x="153.8" y="156.6">A+</text>
<text x="153.8" y="161.2">B-</text>
<text x="88" y="162.8">VCC 3,3V</text>
<text x="153.8" y="165.9">B+</text>
<text x="71.3" y="211.1">Altern.pflaumenfarbiger HX711</text>
<text x="90.2" y="227.9">VCC 3,3V</text>
<text x="141.5" y="223.3">RED E+</text>
<text x="141.5" y="227.9">BLK E-</text>
<text x="90.2" y="232.5">DT</text>
<text x="141.5" y="232.5">WHT A-</text>
<text x="90.2" y="237.2">SCK</text>
<text x="141.5" y="237.2">GRN A+</text>
<text x="90.2" y="241.8">GND</text>
<text x="141.5" y="241.8">YLW SD</text>
<text x="69.1" y="257.3">B+</text>
<text x="69.1" y="262">B-</text>
</g>
<g font-size="4.3" fill="#808080">
<text x="79.2" y="54.4">DS18B20</text>
<text x="26.5" y="60.6" transform="rotate(-90 26.5 60.6)">X1</text>
<text x="63.8" y="68.2">HX711_V</text>
<text x="126.8" y="75.5" transform="rotate(-90 126.8 75.5)">C4</text>
<text x="135.6" y="75.5" transform="rotate(-90 135.6 75.5)">100nF</text>
<text x="156" y="107.7">DS18B20-1</text>
<text x="204.3" y="107.7">DS18B20-2</text>
<text x="252.5" y="107.7">DS18B20-3</text>
<text x="386.3" y="113.2">X2</text>
<text x="368.8" y="117.6">GND</text>
<text x="98.9" y="120.9">E-_GND</text>
<text x="368.8" y="122">A+</text>
<text x="368.8" y="130.8">E-</text>
<text x="368.8" y="126.4">A-</text>
<text x="368.8" y="135.2">E+</text>
<text x="72.6" y="142.8">HX_IN_GRN</text>
<text x="138.9" y="138.9">C1</text>
<text x="30.9" y="148.3" transform="rotate(-90 30.9 148.3)">HX711_V</text>
<text x="35.3" y="148.3" transform="rotate(-90 35.3 148.3)">HX711-DT</text>
<text x="39.7" y="148.3" transform="rotate(-90 39.7 148.3)">HX711-SCK</text>
<text x="44.1" y="148.3" transform="rotate(-90 44.1 148.3)">GND</text>
<text x="138.9" y="147.7">10µF</text>
<text x="184.5" y="148.3">E+</text>
<text x="188.9" y="152.7">E-</text>
<text x="193.3" y="157.1">A-</text>
<text x="197.7" y="161.5">A+</text>
<text x="210.8" y="161.5">GND</text>
<text x="210.8" y="165.9">B-</text>
<text x="210.8" y="170.3">B+</text>
<text x="149.8" y="174.9">HX_WÄGEZELLE_GRN</text>
<text x="368.8" y="179">GND</text>
<text x="386.3" y="174.7">X3</text>
<text x="120.9" y="185.2">R3</text>
<text x="151.6" y="182.3">E+_HX711_V</text>
<text x="368.8" y="183.4">B+</text>
<text x="368.8" y="187.8">B-</text>
<text x="116.5" y="193.5">100Ohm</text>
<text x="368.8" y="192.2">E-</text>
<text x="368.8" y="196.6">E+</text>
<text x="72.6" y="221.8">HX_IN_PFL</text>
<text x="134" y="217.4">HX_WÄGEZELLE_PFL</text>
<text x="115.6" y="242.4">C_ON/OFF</text>
<text x="34.2" y="247.1" transform="rotate(-90 34.2 247.1)">GND</text>
<text x="103.3" y="246.6">R1</text>
<text x="50.7" y="252.5">CHANNEL_B</text>
<text x="98.9" y="254.9">100Ohm</text>
<text x="165.2" y="257.3">C3</text>
<text x="103.3" y="264.2">R2</text>
<text x="165.2" y="266.2">100nF</text>
<text x="98.9" y="272.5">100Ohm</text>
</g>
<g font-size="3.7" fill="#808080">
<text x="32.2" y="52.2" transform="rotate(-90 32.2 52.2)">-1</text>
<text x="36.6" y="52.2" transform="rotate(-90 36.6 52.2)">-2</text>
<text x="41" y="52.2" transform="rotate(-90 41 52.2)">-3</text>
<text x="45.4" y="52.2" transform="rotate(-90 45.4 52.2)">-4</text>
<text x="49.8" y="52.2" transform="rotate(-90 49.8 52.2)">-5</text>
<text x="54.2" y="52.2" transform="rotate(-90 54.2 52.2)">-6</text>
<text x="100.5" y="55.6" transform="rotate(-90 100.5 55.6)">3</text>
<text x="163.1" y="57.8">1</text>
<text x="211.3" y="57.8">1</text>
<text x="259.6" y="57.8">1</text>
<text x="85.3" y="64.3">2</text>
<text x="96.7" y="60.6">PIO</text>
<text x="163.1" y="62.1">2</text>
<text x="211.3" y="62.1">2</text>
<text x="259.6" y="62.1">2</text>
<text x="92" y="66.3">DATA</text>
<text x="163.1" y="66.5">3</text>
<text x="163.1" y="70.9">4</text>
<text x="211.3" y="66.5">3</text>
<text x="211.3" y="70.9">4</text>
<text x="259.6" y="66.5">3</text>
<text x="259.6" y="70.9">4</text>
<text x="68.7" y="73.1">1</text>
<text x="68.7" y="77.5">2</text>
<text x="96.7" y="72">GND</text>
<text x="100.5" y="76.4" transform="rotate(-90 100.5 76.4)">1</text>
<text x="165.3" y="86.3">1</text>
<text x="213.5" y="86.3">1</text>
<text x="261.8" y="86.3">1</text>
<text x="165.3" y="90.7">2</text>
<text x="165.3" y="95.1">3</text>
<text x="213.5" y="90.7">2</text>
<text x="213.5" y="95.1">3</text>
<text x="261.8" y="90.7">2</text>
<text x="261.8" y="95.1">3</text>
<text x="390.4" y="118.9">-1</text>
<text x="103.8" y="125.8">1</text>
<text x="390.4" y="123.3">-2</text>
<text x="103.8" y="130.2">2</text>
<text x="390.4" y="127.7">-3</text>
<text x="390.4" y="132.1">-4</text>
<text x="390.4" y="136.5">-5</text>
<text x="165.3" y="143.3">1</text>
<text x="77.5" y="147.7">1</text>
<text x="165.3" y="147.7">2</text>
<text x="77.5" y="152.1">2</text>
<text x="165.3" y="152.1">3</text>
<text x="77.5" y="156.5">3</text>
<text x="77.5" y="160.9">4</text>
<text x="165.3" y="156.5">4</text>
<text x="165.3" y="160.9">5</text>
<text x="165.3" y="165.3">6</text>
<text x="390.4" y="180.3">-1</text>
<text x="390.4" y="184.7">-2</text>
<text x="165.3" y="187.2">1</text>
<text x="165.3" y="191.6">2</text>
<text x="390.4" y="189.1">-3</text>
<text x="390.4" y="193.5">-4</text>
<text x="390.4" y="197.9">-5</text>
<text x="77.5" y="226.7">1</text>
<text x="165.3" y="222.3">1</text>
<text x="165.3" y="226.7">2</text>
<text x="77.5" y="231.1">2</text>
<text x="165.3" y="231.1">3</text>
<text x="77.5" y="235.5">3</text>
<text x="77.5" y="239.9">4</text>
<text x="165.3" y="235.5">4</text>
<text x="165.3" y="239.9">5</text>
<text x="39.1" y="242.1" transform="rotate(-90 39.1 242.1)">1</text>
<text x="131.5" y="248.6">2</text>
<text x="59.9" y="257.4">1</text>
<text x="131.5" y="253">1</text>
<text x="59.9" y="261.8">2</text>
</g>
<g font-size="3.1" fill="#808080">
<text x="164.8" y="56.2">DS1</text>
<text x="213" y="56.2">DS2</text>
<text x="261.3" y="56.2">DS3</text>
</g>
</svg>
